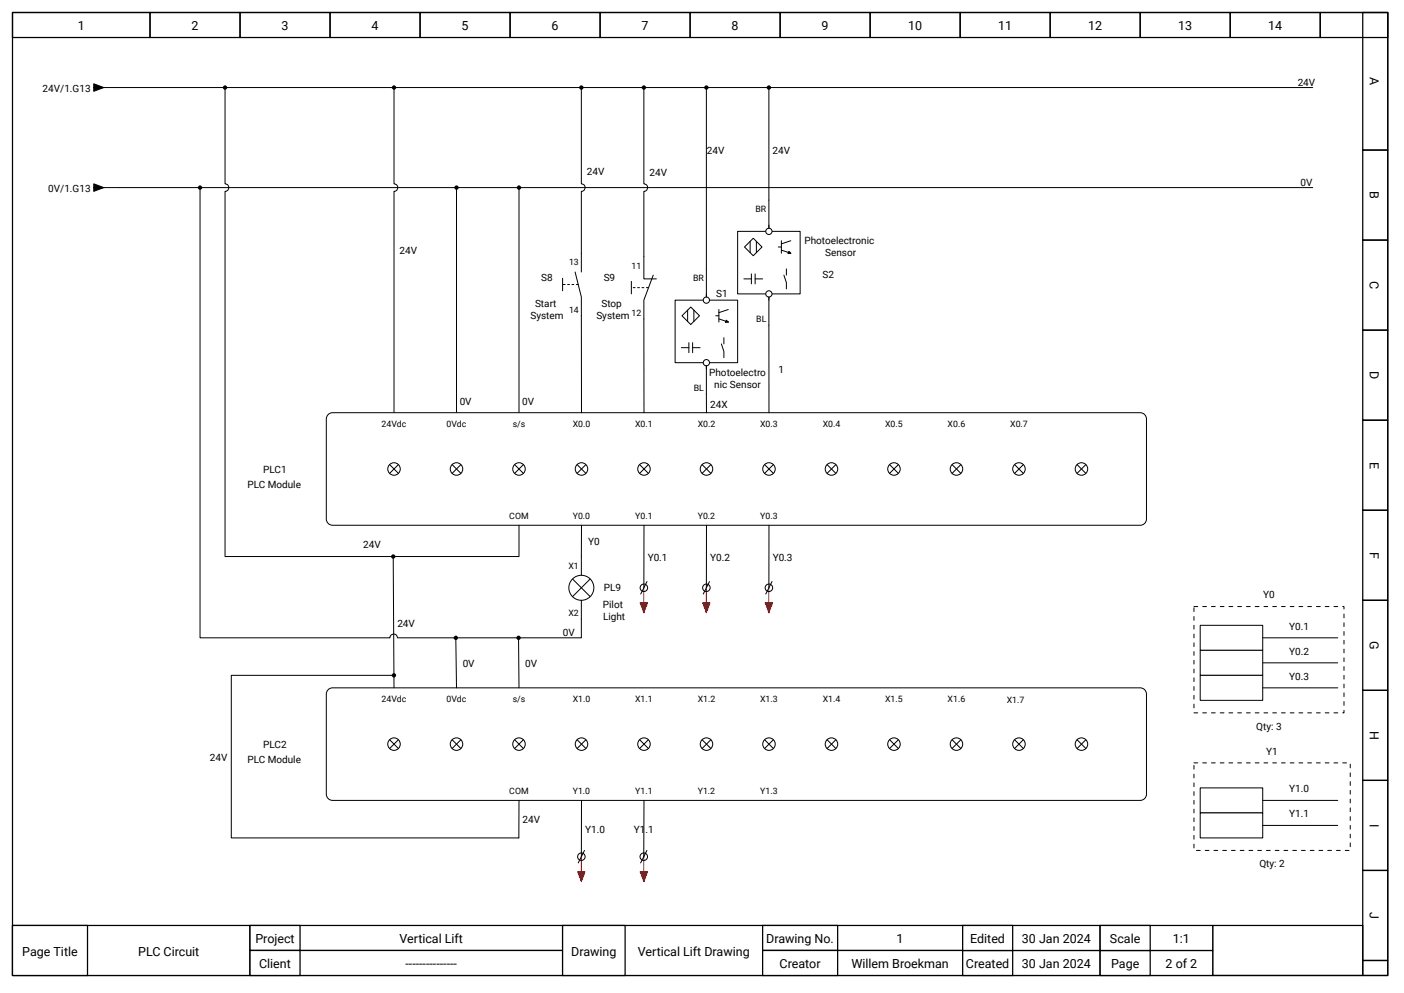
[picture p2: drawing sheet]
<svg xmlns="http://www.w3.org/2000/svg" width="297mm" height="210mm" viewBox="0 0 297 210" stroke-linecap="round" stroke-linejoin="round" font-family="sans-serif">
<path d="M256.6 195.8h31.8v10.6h-31.8z" fill-rule="evenodd" fill="#fff" stroke="#000" stroke-width=".26"/>
<g fill="none" stroke="#000" stroke-width=".26">
<path d="M2.6 2.6h291.1v203.8h-291.1zM2.6 2.6h29.1v5.3h-29.1zM31.7 2.6h19.1v5.3h-19.1zM50.8 2.6h19v5.3h-19zM69.8 2.6h19.1v5.3h-19.1zM88.9 2.6h19v5.3h-19zM107.9 2.6h19.1v5.3h-19.1zM127 2.6h19v5.3h-19zM146 2.6h19.1v5.3h-19.1zM165.1 2.6h19v5.3h-19zM184.1 2.6h19.1v5.3h-19.1zM203.2 2.6h19v5.3h-19z"/>
<path d="M222.2 2.6h19.1v5.3h-19.1zM241.3 2.6h19v5.3h-19zM260.3 2.6h19.1v5.3h-19.1zM279.4 2.6h14.3v5.3h-14.3zM288.4 2.6h5.3v29.1h-5.3zM288.4 31.7h5.3v19.1h-5.3zM288.4 50.8h5.3v19h-5.3zM288.4 69.8h5.3v19.1h-5.3zM288.4 88.9h5.3v19h-5.3zM288.4 107.9h5.3v19.1h-5.3zM288.4 127h5.3v19h-5.3zM288.4 146h5.3v19.1h-5.3z"/>
<path d="M288.4 165.1h5.3v19h-5.3zM288.4 184.1h5.3v19.1h-5.3zM288.4 203.2h5.3v3.2h-5.3z"/>
</g>
<g fill="#fff" stroke="#000" stroke-width=".26">
<path d="M2.6 195.8h50.3v10.6h-50.3z" fill-rule="evenodd"/>
<path d="M2.6 195.8h15.9v10.6h-15.9z" fill-rule="evenodd"/>
<path d="M52.9 195.8h66.2v5.3h-66.2z" fill-rule="evenodd"/>
<path d="M52.9 195.8h10.6v5.3h-10.6z" fill-rule="evenodd"/>
<path d="M52.9 201.1h66.2v5.3h-66.2z" fill-rule="evenodd"/>
<path d="M52.9 201.1h10.6v5.3h-10.6z" fill-rule="evenodd"/>
<path d="M119.1 195.8h42.3v10.6h-42.3z" fill-rule="evenodd"/>
<path d="M119.1 195.8h13.2v10.6h-13.2z" fill-rule="evenodd"/>
<path d="M161.4 195.8h42.3v5.3h-42.3z" fill-rule="evenodd"/>
<path d="M161.4 195.8h15.9v5.3h-15.9z" fill-rule="evenodd"/>
<path d="M161.4 201.1h42.3v5.3h-42.3z" fill-rule="evenodd"/>
<path d="M161.4 201.1h15.9v5.3h-15.9z" fill-rule="evenodd"/>
<path d="M203.7 201.1h29.1v5.3h-29.1z" fill-rule="evenodd"/>
<path d="M203.7 201.1h10.6v5.3h-10.6z" fill-rule="evenodd"/>
<path d="M203.7 195.8h29.1v5.3h-29.1z" fill-rule="evenodd"/>
<path d="M203.7 195.8h10.6v5.3h-10.6z" fill-rule="evenodd"/>
<path d="M232.8 201.1h23.8v5.3h-23.8z" fill-rule="evenodd"/>
<path d="M232.8 201.1h10.6v5.3h-10.6z" fill-rule="evenodd"/>
<path d="M232.8 195.8h23.8v5.3h-23.8z" fill-rule="evenodd"/>
<path d="M232.8 195.8h10.6v5.3h-10.6z" fill-rule="evenodd"/>
</g>
<g fill="#000" stroke="#000" stroke-width=".21">
<path d="M19.8 17.7l2.2 .8-2.2 .8v-.8h5.3h-5.3z" fill-rule="evenodd"/>
<path d="M19.8 38.9l2.2 .8-2.2 .8v-.8h5.3h-5.3z" fill-rule="evenodd"/>
</g>
<path d="M25.1 18.5h252.7M83.4 18.5v20.4l.4 .1a.8 .8 0 0 1 .3 .9 .8 .8 0 0 1-.7 .6v46.8M25.1 39.7h252.7M96.6 39.7v47.6M109.8 39.7v47.6" fill="none" stroke="#000" stroke-width=".21"/>
<g fill="#000">
<circle cx="83.4" cy="18.5" r=".46"/>
<circle cx="96.6" cy="39.7" r=".46"/>
<circle cx="109.8" cy="39.7" r=".46"/>
</g>
<g fill="#fff" stroke="#000" stroke-width=".21">
<path d="M69.3 87.9l.7-.5 .4-.1h170.9a1.32 1.32 0 0 1 1.3 1.3v21.2a1.32 1.32 0 0 1-1.3 1.3h-170.9a1.32 1.32 0 0 1-1.3-1.3v-21.2z" fill-rule="evenodd"/>
<circle cx="83.4" cy="99.2" r="1.32"/>
</g>
<path d="M82.5 98.3l1.8 1.8M84.3 98.3l-1.8 1.8" fill="none" stroke="#000" stroke-width=".21"/>
<circle cx="96.6" cy="99.2" r="1.32" fill="#fff" stroke="#000" stroke-width=".21"/>
<path d="M95.7 98.3l1.8 1.8M97.5 98.3l-1.8 1.8" fill="none" stroke="#000" stroke-width=".21"/>
<circle cx="109.8" cy="99.2" r="1.32" fill="#fff" stroke="#000" stroke-width=".21"/>
<path d="M108.9 98.3l1.9 1.8M110.8 98.3l-1.9 1.8" fill="none" stroke="#000" stroke-width=".21"/>
<circle cx="123.1" cy="99.2" r="1.32" fill="#fff" stroke="#000" stroke-width=".21"/>
<path d="M122.1 98.3l1.9 1.8M124 98.3l-1.9 1.8" fill="none" stroke="#000" stroke-width=".21"/>
<circle cx="136.3" cy="99.2" r="1.32" fill="#fff" stroke="#000" stroke-width=".21"/>
<path d="M135.4 98.3l1.8 1.8M137.2 98.3l-1.8 1.8" fill="none" stroke="#000" stroke-width=".21"/>
<circle cx="149.5" cy="99.2" r="1.32" fill="#fff" stroke="#000" stroke-width=".21"/>
<path d="M148.6 98.3l1.8 1.8M150.4 98.3l-1.8 1.8" fill="none" stroke="#000" stroke-width=".21"/>
<circle cx="162.7" cy="99.2" r="1.32" fill="#fff" stroke="#000" stroke-width=".21"/>
<path d="M161.8 98.3l1.9 1.8M163.7 98.3l-1.9 1.8" fill="none" stroke="#000" stroke-width=".21"/>
<circle cx="176" cy="99.2" r="1.32" fill="#fff" stroke="#000" stroke-width=".21"/>
<path d="M175 98.3l1.9 1.8M176.9 98.3l-1.9 1.8" fill="none" stroke="#000" stroke-width=".21"/>
<circle cx="189.2" cy="99.2" r="1.32" fill="#fff" stroke="#000" stroke-width=".21"/>
<path d="M188.3 98.3l1.8 1.8M190.1 98.3l-1.8 1.8" fill="none" stroke="#000" stroke-width=".21"/>
<circle cx="202.4" cy="99.2" r="1.32" fill="#fff" stroke="#000" stroke-width=".21"/>
<path d="M201.5 98.3l1.8 1.8M203.3 98.3l-1.8 1.8" fill="none" stroke="#000" stroke-width=".21"/>
<circle cx="215.6" cy="99.2" r="1.32" fill="#fff" stroke="#000" stroke-width=".21"/>
<path d="M214.7 98.3l1.9 1.8M216.6 98.3l-1.9 1.8" fill="none" stroke="#000" stroke-width=".21"/>
<circle cx="228.9" cy="99.2" r="1.32" fill="#fff" stroke="#000" stroke-width=".21"/>
<path d="M47.6 18.5v20.4l.4 .1a.8 .8 0 0 1 .4 .9 .8 .8 0 0 1-.8 .6v77.2h62.2v-6.6M227.9 98.3l1.9 1.8M229.8 98.3l-1.9 1.8" fill="none" stroke="#000" stroke-width=".21"/>
<circle cx="47.6" cy="18.5" r=".46" fill="#000"/>
<path d="M142.9 63.5h13.2v13.2h-13.2z" fill-rule="evenodd" fill="#fff" stroke="#000" stroke-width=".21"/>
<path d="M149.5 62.2v1.3" fill="none" stroke="#000" stroke-width=".21"/>
<circle cx="149.5" cy="63.5" r=".66" fill="#fff" stroke="#000" stroke-width=".21"/>
<path d="M149.5 76.7v1.4" fill="none" stroke="#000" stroke-width=".21"/>
<circle cx="149.5" cy="76.7" r=".66" fill="#fff" stroke="#000" stroke-width=".21"/>
<g fill="none" stroke="#000" stroke-width=".21">
<path d="M149.5 56.9v5.9M144.2 73.6h1.6M145.5 65.6v2.4M145.8 72.5v2.1M146.2 65l1.8 1.8-1.8 1.9-1.9-1.9zM146.6 73.6h1.6M146.6 72.5v2.1M146.8 65.6v2.4M149.5 77.4v5.9M151.5 66.8h.6M152.1 65.5v2.6M152.1 67.5l2 .6"/>
<path d="M152.7 72.8l.5 1.5v1.4M153.2 71.4v1.4M154.1 65.5l-2 .6"/>
</g>
<path d="M153.7 67.7l.4 .4-.6 .1z" fill="#000" stroke="#000" stroke-width=".21"/>
<path d="M156.1 48.9h13.2v13.3h-13.2z" fill-rule="evenodd" fill="#fff" stroke="#000" stroke-width=".21"/>
<path d="M162.7 47.6v1.3" fill="none" stroke="#000" stroke-width=".21"/>
<circle cx="162.7" cy="48.9" r=".66" fill="#fff" stroke="#000" stroke-width=".21"/>
<path d="M162.7 62.2v1.3" fill="none" stroke="#000" stroke-width=".21"/>
<circle cx="162.7" cy="62.2" r=".66" fill="#fff" stroke="#000" stroke-width=".21"/>
<g fill="none" stroke="#000" stroke-width=".21">
<path d="M149.5 18.5v38.4M162.7 18.5v29.8M157.4 59h1.6M158.7 51.1v2.3M159 57.9v2.2M159.4 50.4l1.9 1.9-1.9 1.8-1.8-1.8zM159.8 59h1.6M159.8 57.9v2.2M160.1 51.1v2.3M164.7 52.3h.7M165.4 50.9v2.7M165.4 52.9l1.9 .7"/>
<path d="M165.9 58.2l.5 1.6v1.3M166.4 56.9v1.3M167.3 50.9l-1.9 .7M162.7 62.8v24.5M149.5 83.3v4M123.1 111.1l-.1 6.6M136.3 111.1v13.3M149.5 111.1v13.3M162.7 111.1v13.3"/>
</g>
<path d="M167 53.2l.3 .4h-.5z" fill="#000" stroke="#000" stroke-width=".21"/>
<g fill="#000">
<circle cx="149.5" cy="18.5" r=".46"/>
<circle cx="162.7" cy="18.5" r=".46"/>
</g>
<g fill="#f00" stroke="#f00" stroke-width=".21">
<path d="M136.3 124.4v5.2l-.8-2.1h1.6l-.8 2.1z" fill-rule="evenodd"/>
<path d="M149.5 124.4v5.2l-.8-2.1h1.6l-.8 2.1z" fill-rule="evenodd"/>
<path d="M162.7 124.4v5.2l-.8-2.1h1.6l-.8 2.1z" fill-rule="evenodd"/>
</g>
<circle cx="123" cy="124.4" r="2.65" fill="#fff" stroke="#000" stroke-width=".21"/>
<path d="M123 18.5v20.4l.4 .1a.8 .8 0 0 1 .4 .9 .8 .8 0 0 1-.8 .6v17M136.3 18.5v20.4l.4 .1a.8 .8 0 0 1 .3 .9 .8 .8 0 0 1-.7 .6v18.5h2.6M42.3 39.7v95.2h40.2l.1-.4a.81 .81 0 0 1 .9-.3 .81 .81 0 0 1 .6 .7h38.9v-7.9M119.1 58.9v2.6M121.7 57.5l1.3 5.3v4M133.6 59.5v2.7M138.2 58.2l-1.9 5.3v23.8M123 117.7v4M121.2 122.5l3.7 3.7M124.9 122.5l-3.7 3.7" fill="none" stroke="#000" stroke-width=".21"/>
<g fill="#000">
<circle cx="123" cy="18.5" r=".46"/>
<circle cx="136.3" cy="18.5" r=".46"/>
<circle cx="42.3" cy="39.7" r=".46"/>
</g>
<path d="M122.4 60.2h-3.3M137.2 60.9h-3.6" fill="none" stroke="#000" stroke-width=".21" stroke-dasharray=".4 .5"/>
<g fill="#fff" stroke="#000" stroke-width=".21">
<path d="M69.3 146.1l.7-.5 .4-.1h170.9a1.32 1.32 0 0 1 1.3 1.3v21.2a1.32 1.32 0 0 1-1.3 1.3h-170.9a1.32 1.32 0 0 1-1.3-1.3v-21.2z" fill-rule="evenodd"/>
<circle cx="83.4" cy="157.4" r="1.32"/>
</g>
<path d="M82.5 156.5l1.8 1.9M84.3 156.5l-1.8 1.9" fill="none" stroke="#000" stroke-width=".21"/>
<circle cx="96.6" cy="157.4" r="1.32" fill="#fff" stroke="#000" stroke-width=".21"/>
<path d="M95.7 156.5l1.8 1.9M97.5 156.5l-1.8 1.9" fill="none" stroke="#000" stroke-width=".21"/>
<circle cx="109.8" cy="157.4" r="1.32" fill="#fff" stroke="#000" stroke-width=".21"/>
<path d="M108.9 156.5l1.9 1.9M110.8 156.5l-1.9 1.9" fill="none" stroke="#000" stroke-width=".21"/>
<circle cx="123.1" cy="157.4" r="1.32" fill="#fff" stroke="#000" stroke-width=".21"/>
<path d="M122.1 156.5l1.9 1.9M124 156.5l-1.9 1.9" fill="none" stroke="#000" stroke-width=".21"/>
<circle cx="136.3" cy="157.4" r="1.32" fill="#fff" stroke="#000" stroke-width=".21"/>
<path d="M135.4 156.5l1.8 1.9M137.2 156.5l-1.8 1.9" fill="none" stroke="#000" stroke-width=".21"/>
<circle cx="149.5" cy="157.4" r="1.32" fill="#fff" stroke="#000" stroke-width=".21"/>
<path d="M148.6 156.5l1.8 1.9M150.4 156.5l-1.8 1.9" fill="none" stroke="#000" stroke-width=".21"/>
<circle cx="162.7" cy="157.4" r="1.32" fill="#fff" stroke="#000" stroke-width=".21"/>
<path d="M161.8 156.5l1.9 1.9M163.7 156.5l-1.9 1.9" fill="none" stroke="#000" stroke-width=".21"/>
<circle cx="176" cy="157.4" r="1.32" fill="#fff" stroke="#000" stroke-width=".21"/>
<path d="M175 156.5l1.9 1.9M176.9 156.5l-1.9 1.9" fill="none" stroke="#000" stroke-width=".21"/>
<circle cx="189.2" cy="157.4" r="1.32" fill="#fff" stroke="#000" stroke-width=".21"/>
<path d="M188.3 156.5l1.8 1.9M190.1 156.5l-1.8 1.9" fill="none" stroke="#000" stroke-width=".21"/>
<circle cx="202.4" cy="157.4" r="1.32" fill="#fff" stroke="#000" stroke-width=".21"/>
<path d="M201.5 156.5l1.8 1.9M203.3 156.5l-1.8 1.9" fill="none" stroke="#000" stroke-width=".21"/>
<circle cx="215.6" cy="157.4" r="1.32" fill="#fff" stroke="#000" stroke-width=".21"/>
<path d="M214.7 156.5l1.9 1.9M216.6 156.5l-1.9 1.9" fill="none" stroke="#000" stroke-width=".21"/>
<circle cx="228.9" cy="157.4" r="1.32" fill="#fff" stroke="#000" stroke-width=".21"/>
<g fill="none" stroke="#000" stroke-width=".21">
<path d="M123 66.8l.1 20.5M83.2 117.7l.2 27.8M96.5 134.9l.1 10.6M109.7 134.9l.1 10.6M136.9 123l-1.3 2.7M150.2 123l-1.4 2.7M163.4 123l-1.3 2.7M83.4 142.9h-34.5v34.4h60.9v-8M227.9 156.5l1.9 1.9M229.8 156.5l-1.9 1.9M123.1 169.3l-.1 11.9M123.7 179.9l-1.3 2.7"/>
<path d="M136.3 169.3l-.1 11.9M136.9 179.9l-1.3 2.7M136.2 181.2h.1"/>
<circle cx="136.3" cy="124.4" r=".8"/>
<circle cx="149.5" cy="124.4" r=".8"/>
<circle cx="162.7" cy="124.4" r=".8"/>
<circle cx="123" cy="181.2" r=".8"/>
<circle cx="136.2" cy="181.2" r=".8"/>
</g>
<g fill="#000">
<circle cx="83.2" cy="117.7" r=".46"/>
<circle cx="96.5" cy="134.9" r=".46"/>
<circle cx="109.7" cy="134.9" r=".46"/>
<circle cx="83.4" cy="142.9" r=".46"/>
</g>
<g fill="#f00" stroke="#f00" stroke-width=".21">
<path d="M123 181.2v5.3l-.8-2.1h1.6l-.8 2.1z" fill-rule="evenodd"/>
<path d="M136.3 181.2v5.3l-.8-2.1h1.6l-.8 2.1z" fill-rule="evenodd"/>
</g>
<path d="M252.7 128.3h31.7v22.5h-31.7zM252.7 161.4h33.1v18.5h-33.1z" fill="none" stroke="#000" stroke-width=".21" stroke-dasharray=".8 1.1"/>
<path d="M254 132.3h13.2v5.3h-13.2z" fill-rule="evenodd" fill="#fff" stroke="#000" stroke-width=".21"/>
<path d="M267.2 134.9h15.9" fill="none" stroke="#000" stroke-width=".21"/>
<path d="M254 137.6h13.2v5.3h-13.2z" fill-rule="evenodd" fill="#fff" stroke="#000" stroke-width=".21"/>
<path d="M267.2 140.2h15.9" fill="none" stroke="#000" stroke-width=".21"/>
<path d="M254 166.7h13.2v5.3h-13.2z" fill-rule="evenodd" fill="#fff" stroke="#000" stroke-width=".21"/>
<path d="M267.2 169.3h15.9" fill="none" stroke="#000" stroke-width=".21"/>
<path d="M254 172h13.2v5.3h-13.2z" fill-rule="evenodd" fill="#fff" stroke="#000" stroke-width=".21"/>
<path d="M267.2 174.6h15.9" fill="none" stroke="#000" stroke-width=".21"/>
<path d="M254 142.9h13.2v5.3h-13.2z" fill-rule="evenodd" fill="#fff" stroke="#000" stroke-width=".21"/>
<path d="M267.2 145.5h15.9" fill="none" stroke="#000" stroke-width=".21"/>
<g font-size="2.6">
<text x="16.5" y="6.4">1</text>
<text x="40.5" y="6.4">2</text>
<text x="59.6" y="6.4">3</text>
<text x="78.6" y="6.4">4</text>
<text x="97.7" y="6.4">5</text>
<text x="116.7" y="6.4">6</text>
<text x="135.8" y="6.4">7</text>
<text x="154.8" y="6.4">8</text>
<text x="173.9" y="6.4">9</text>
<text x="192.2" y="6.4">10</text>
<text x="211.2" y="6.4">11</text>
<text x="230.3" y="6.4">12</text>
<text x="249.3" y="6.4">13</text>
<text x="268.4" y="6.4">14</text>
<text x="289.9" y="16.3" transform="rotate(90 289.9 16.3)">A</text>
<text x="289.9" y="40.5" transform="rotate(90 289.9 40.5)">B</text>
<text x="289.9" y="59.5" transform="rotate(90 289.9 59.5)">C</text>
<text x="289.9" y="78.5" transform="rotate(90 289.9 78.5)">D</text>
<text x="289.9" y="97.7" transform="rotate(90 289.9 97.7)">E</text>
<text x="289.9" y="116.7" transform="rotate(90 289.9 116.7)">F</text>
<text x="289.9" y="135.6" transform="rotate(90 289.9 135.6)">G</text>
<text x="289.9" y="154.6" transform="rotate(90 289.9 154.6)">H</text>
<text x="289.9" y="174.3" transform="rotate(90 289.9 174.3)">I</text>
<text x="289.9" y="192.9" transform="rotate(90 289.9 192.9)">J</text>
<text x="4.7" y="202.2">Page Title</text>
<text x="29.2" y="202.2">PLC Circuit</text>
<text x="54" y="199.6">Project</text>
<text x="84.5" y="199.6">Vertical Lift</text>
<text x="120.9" y="202.2">Drawing</text>
<text x="135" y="202.2">Vertical Lift Drawing</text>
<text x="162.2" y="199.6">Drawing No.</text>
<text x="189.8" y="199.6">1</text>
<text x="205.3" y="199.6">Edited</text>
<text x="216.3" y="199.6">30 Jan 2024</text>
<text x="234.9" y="199.6">Scale</text>
<text x="248.2" y="199.6">1:1</text>
<text x="54.8" y="204.9">Client</text>
<text x="85.8" y="204.9">---------------</text>
<text x="165" y="204.9">Creator</text>
<text x="180.2" y="204.9">Willem Broekman</text>
<text x="204.4" y="204.9">Created</text>
<text x="216.3" y="204.9">30 Jan 2024</text>
<text x="235.1" y="204.9">Page</text>
<text x="246.7" y="204.9">2 of 2</text>
</g>
<g font-size="2.1">
<text x="9" y="19.4">24V/1.G13</text>
<text x="274.6" y="18.1">24V</text>
<text x="149.6" y="32.7">24V</text>
<text x="163.5" y="32.7">24V</text>
<text x="10.2" y="40.6">0V/1.G13</text>
<text x="124.2" y="37">24V</text>
<text x="137.4" y="37.3">24V</text>
<text x="275.2" y="39.3">0V</text>
<text x="84.6" y="53.8">24V</text>
<text x="170.2" y="51.7">Photoelectronic</text>
<text x="114.5" y="59.5">S8</text>
<text x="127.8" y="59.5">S9</text>
<text x="174.1" y="58.9">S2</text>
<text x="174.6" y="54.2">Sensor</text>
<text x="113.2" y="64.9">Start</text>
<text x="127.3" y="65">Stop</text>
<text x="151.6" y="62.8">S1</text>
<text x="112.3" y="67.5">System</text>
<text x="126.2" y="67.6">System</text>
<text x="150.1" y="79.6">Photoelectro</text>
<text x="151.2" y="82.1">nic Sensor</text>
<text x="164.8" y="79">1</text>
<text x="97.3" y="85.6">0V</text>
<text x="110.5" y="85.6">0V</text>
<text x="150.3" y="86.2">24X</text>
<text x="55.7" y="100.1">PLC1</text>
<text x="52.4" y="103.2">PLC Module</text>
<text x="76.9" y="116">24V</text>
<text x="124.5" y="115.3">Y0</text>
<text x="137.1" y="118.7">Y0.1</text>
<text x="150.3" y="118.7">Y0.2</text>
<text x="163.5" y="118.7">Y0.3</text>
<text x="127.8" y="125">PL9</text>
<text x="127.6" y="128.5">Pilot</text>
<text x="127.6" y="131.1">Light</text>
<text x="267.3" y="126.6">Y0</text>
<text x="84.1" y="132.5">24V</text>
<text x="119.1" y="134.5">0V</text>
<text x="272.8" y="133.2">Y0.1</text>
<text x="97.9" y="141.1">0V</text>
<text x="111.2" y="141.1">0V</text>
<text x="272.8" y="138.5">Y0.2</text>
<text x="272.8" y="143.8">Y0.3</text>
<text x="265.9" y="154.4">Qty: 3</text>
<text x="44.4" y="161">24V</text>
<text x="52.4" y="161.4">PLC Module</text>
<text x="55.7" y="158.4">PLC2</text>
<text x="268" y="159.7">Y1</text>
<text x="272.8" y="167.6">Y1.0</text>
<text x="272.8" y="172.9">Y1.1</text>
<text x="110.6" y="174.2">24V</text>
<text x="123.8" y="176.2">Y1.0</text>
<text x="134.2" y="176.2">Y1.1</text>
<text x="266.5" y="183.5">Qty: 2</text>
</g>
<g font-size="1.9">
<text x="159.9" y="44.9">BR</text>
<text x="120.4" y="56.2">13</text>
<text x="133.7" y="56.8">11</text>
<text x="146.7" y="59.5">BR</text>
<text x="120.4" y="66.2">14</text>
<text x="133.7" y="66.8">12</text>
<text x="160" y="68.1">BL</text>
<text x="146.8" y="82.7">BL</text>
<text x="80.8" y="90.3">24Vdc</text>
<text x="94.5" y="90.3">0Vdc</text>
<text x="108.5" y="90.3">s/s</text>
<text x="121.2" y="90.3">X0.0</text>
<text x="134.4" y="90.3">X0.1</text>
<text x="147.6" y="90.3">X0.2</text>
<text x="160.9" y="90.3">X0.3</text>
<text x="174.1" y="90.3">X0.4</text>
<text x="187.3" y="90.3">X0.5</text>
<text x="200.6" y="90.3">X0.6</text>
<text x="213.8" y="90.3">X0.7</text>
<text x="107.8" y="109.7">COM</text>
<text x="121.2" y="109.7">Y0.0</text>
<text x="134.4" y="109.7">Y0.1</text>
<text x="147.7" y="109.7">Y0.2</text>
<text x="160.9" y="109.7">Y0.3</text>
<text x="120.3" y="120.3">X1</text>
<text x="120.3" y="130.3">X2</text>
<text x="80.8" y="148.5">24Vdc</text>
<text x="94.5" y="148.5">0Vdc</text>
<text x="108.5" y="148.5">s/s</text>
<text x="121.2" y="148.5">X1.0</text>
<text x="134.4" y="148.5">X1.1</text>
<text x="147.6" y="148.5">X1.2</text>
<text x="160.9" y="148.5">X1.3</text>
<text x="174.1" y="148.5">X1.4</text>
<text x="187.3" y="148.5">X1.5</text>
<text x="200.6" y="148.5">X1.6</text>
<text x="213.1" y="148.8">X1.7</text>
<text x="107.8" y="168">COM</text>
<text x="121.2" y="168">Y1.0</text>
<text x="134.4" y="168">Y1.1</text>
<text x="147.7" y="168">Y1.2</text>
<text x="160.9" y="168">Y1.3</text>
</g>
</svg>
